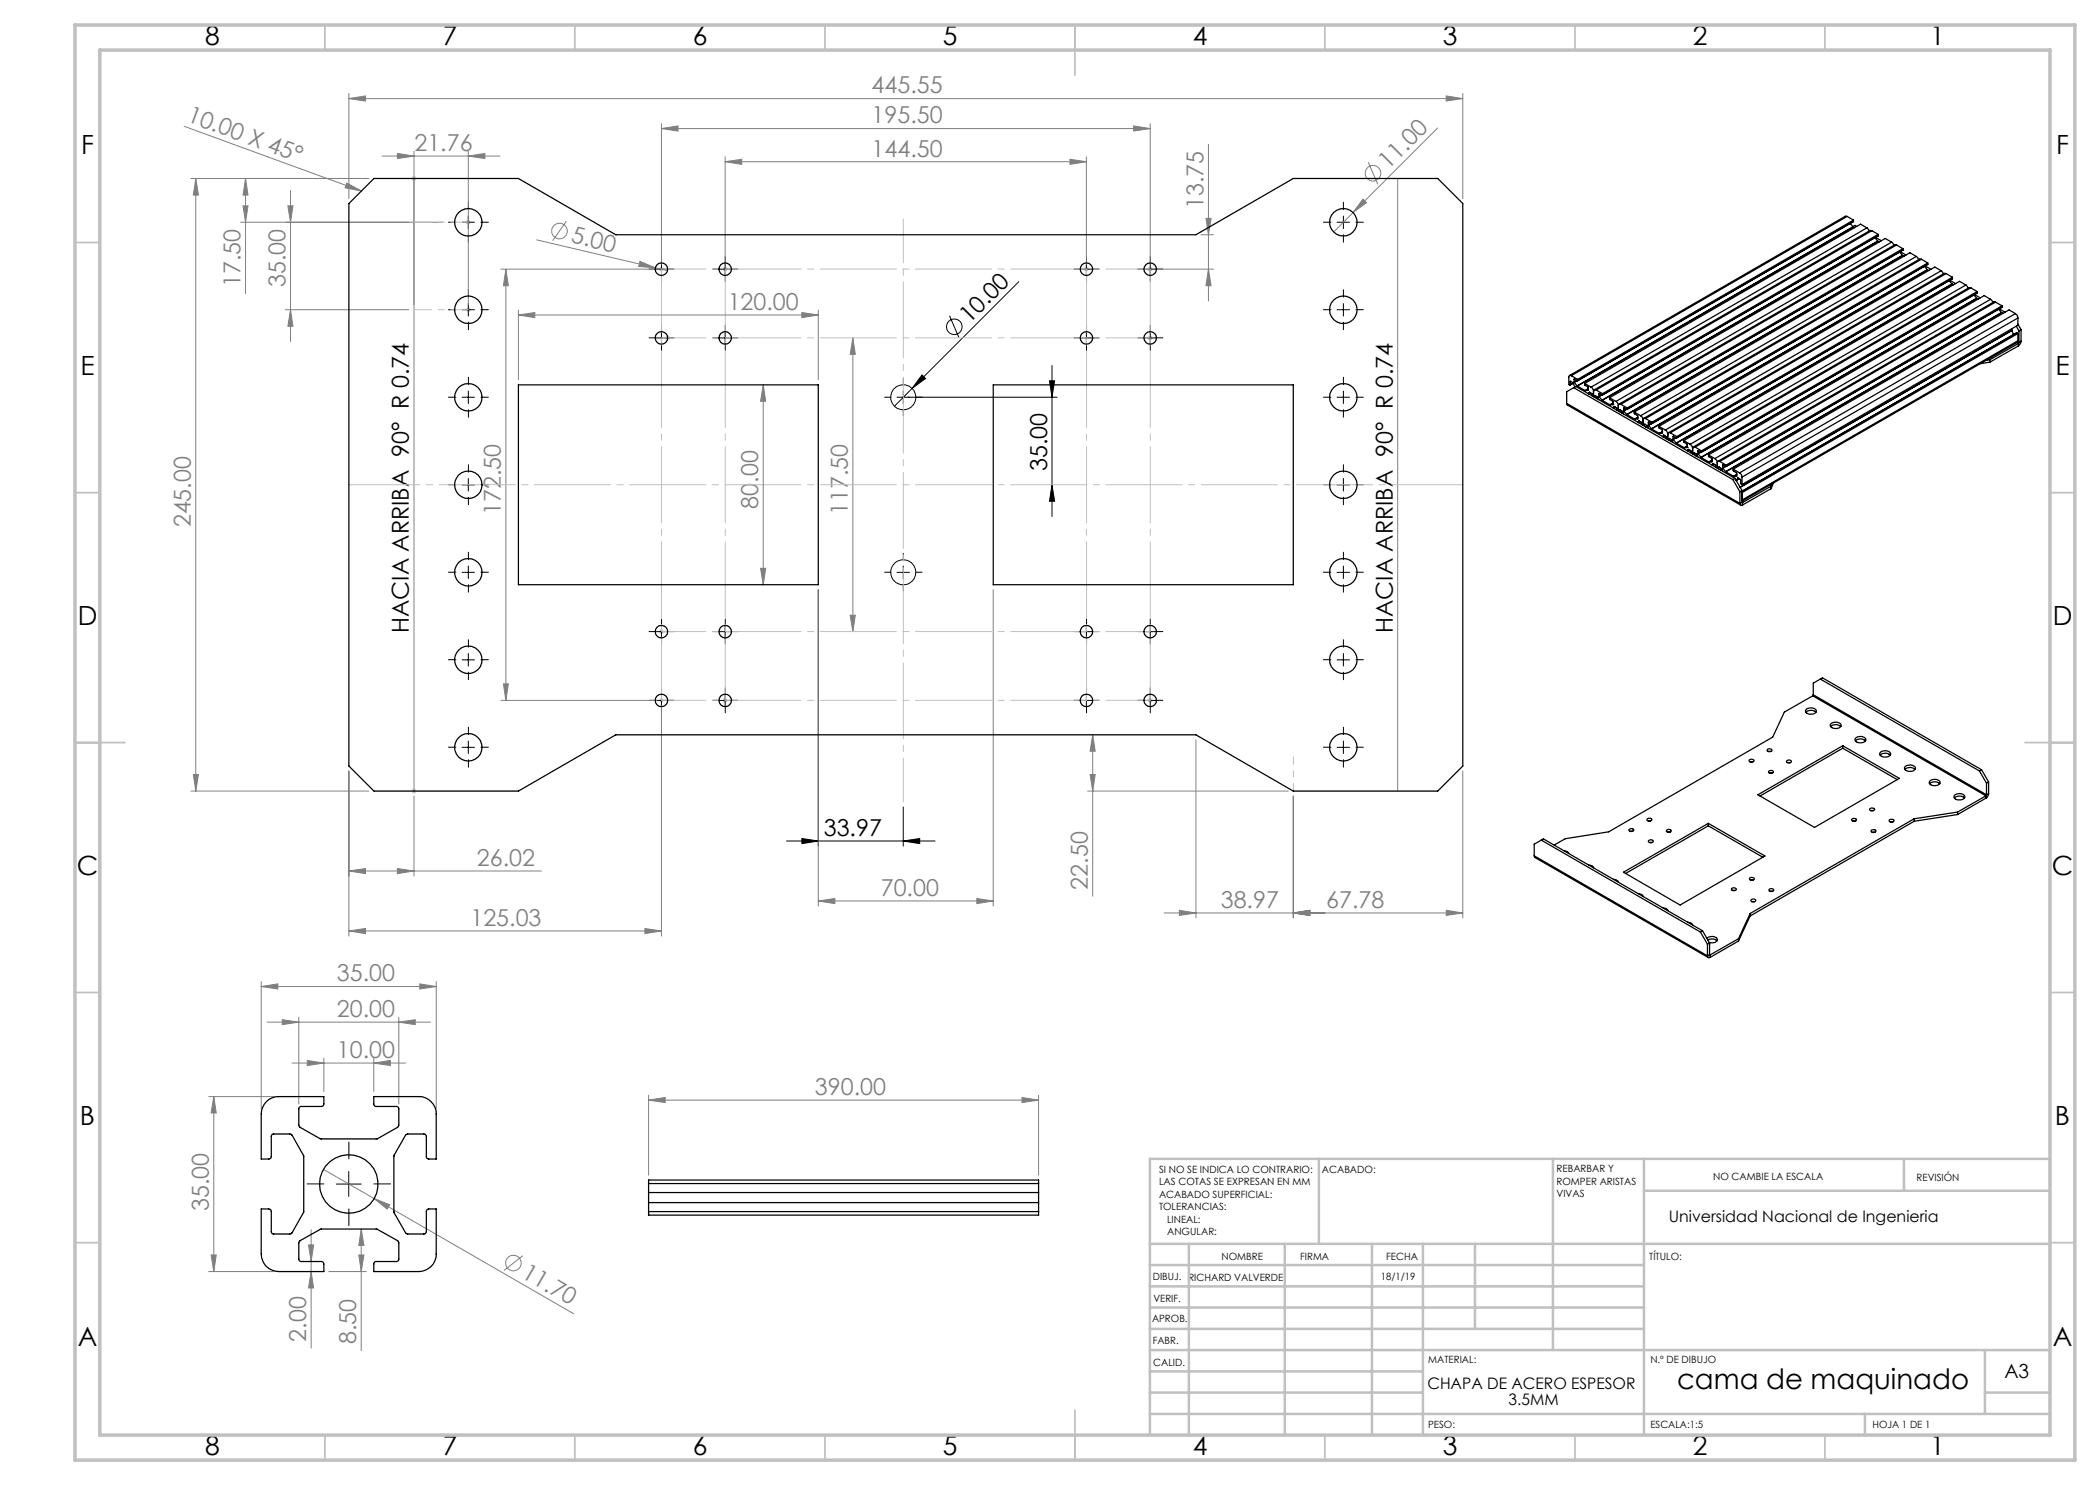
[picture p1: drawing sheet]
<svg xmlns="http://www.w3.org/2000/svg" width="420mm" height="297mm" viewBox="0 0 420 297" stroke-linecap="round" stroke-linejoin="round" font-family="sans-serif">
<g fill="none" stroke="#808080" stroke-width=".2">
<path d="M69.8 19.7l3.3-.5v1zM69.8 18.7v21M69.8 19.7h222.8M289.2 19.2l3.4 .5-3.4 .5zM292.6 18.7v21M36.8 25.3l35.5 12.9M38.2 35.7h35.6M39.2 35.7l.5 3.3h-1zM39.2 35.7v122.5M49.1 35.7l.5 3.3h-1zM49.1 35.7v23M58.1 38.1v30.2"/>
<path d="M69.4 36.6l2.9 1.6-3.3-.6zM76.4 31.2h23.6M79.5 30.7l3.3 .5-3.3 .5zM82.8 30.2v128M93.7 31.2l3.3-.5v1zM93.7 30.2v30.8M132.3 25.7l3.3-.5v1zM132.3 24.7v28.1M132.3 25.7h97.7M145 32.3l3.3-.4v1zM145 31.4v21.4M145 32.3h72.3"/>
<path d="M214 31.9l3.3 .4-3.3 .6zM217.3 31.4v21.4M226.7 25.2l3.3 .5-3.3 .5zM230 24.7v28.1M241.7 28.9v31.3M272.6 39.8l.7 .7-2.7 2zM273.6 32.5l2 4.4M279.5 35.7v122.5M287.5 25.6l-20.8 20.8M48.1 44.4h40.6M48.6 41.2h1l-.5 3.2zM57.6 41.2h1l-.5 3.2z"/>
<path d="M100.2 53.8h31.1M101.2 53.8l.5 3.3h-1zM101.2 53.8v86.3M107.4 48l23.7 5.5M113.3 44.2l-2.8 4M128 52.3l3.1 1.2-3.4-.2zM131.1 53.5l2.4 .6M231 53.8h11.7M240.2 47h2.5M241.2 43.7h1l-.5 3.3zM241.7 53.8l.5 3.3h-1zM57.1 61.9h24.7"/>
<path d="M58.1 61.9l.5 3.4h-1zM103.7 63l3.3-.5v1zM103.7 62v13.9M103.7 63h60M152.6 77v39.9M152.6 77l.5 3.3h-1zM160.4 62.5l3.3 .5-3.3 .5zM163.7 62v13.9M170.6 67.6l.5 3.3h-1.1zM170.6 67.6v58.7M152.1 113.7h1l-.5 3.2zM163.7 118v63.2"/>
<path d="M198.6 118v63.2M100.7 136.8h1l-.5 3.3zM170 123h1.1l-.5 3.3zM38.2 158.2h35.6M38.7 154.9h1l-.5 3.3zM69.8 154.2v33M82.8 159.2v16M100.2 140.1h31.1M132.3 141.1v46.1M217.5 158.2h40.2M218 154.9h1l-.5 3.3zM218.5 147l.5 3.2h-1z"/>
<path d="M218.5 147v32.2M239.2 148v35.6M258.7 159.2v24.4M292.6 154.2v29.4M69.8 174.2l3.3-.5v1zM69.8 174.2h38.5M79.5 173.7l3.3 .5-3.3 .5zM195.4 179.7l3.2 .5-3.2 .5zM52.2 197.3l3.4-.5v1zM52.2 196.3v25.5M52.2 197.3h35M69.8 186.2l3.3-.5v1z"/>
<path d="M69.8 186.2h62.5M84 196.8l3.2 .5-3.2 .5zM87.2 196.3v25.5M129 185.7l3.3 .5-3.3 .5zM163.7 180.2l3.3-.5v1zM163.7 180.2h34.9M232.8 182.6h59.8M235.9 182.1l3.3 .5-3.3 .5zM258.7 182.6l3.3-.5v1zM289.2 182.1l3.4 .5-3.4 .5zM41.7 219.3h13.1M42.8 219.3l.5 3.3h-1.1z"/>
<path d="M42.8 219.3v35M53.4 204.4h32.7M56.4 203.9l3.4 .5-3.4 .5zM58.4 212.6h22.7M59.8 203.4v17.4M61.5 212.1l3.3 .5-3.3 .5zM64.8 211.6v6.7M74.8 212.6l3.3-.5v1zM74.8 211.6v6.7M79.8 204.4l3.2-.5v1zM79.8 203.4v17.4M129.7 219v16"/>
<path d="M204.4 219.5l3.3 .5-3.3 .5zM207.7 219v16M64.7 233.9l10.1 5.8M74.8 239.7l3.1 1.2-.5 .9zM74.8 239.7l39.9 23M129.7 220l3.3-.5v1zM129.7 220h78M41.7 254.3h13.1M42.2 251h1.1l-.5 3.3zM61.7 249h1l-.5 3.3zM62.2 254.3l.5 3.3h-1zM62.2 246v23.6"/>
<path d="M65.8 254.3h7.5M71.8 251h1l-.6 3.3zM72.2 245.8v24.3M72.2 245.8l.6 3.3h-1zM104.6 251.1l-3.8 3"/>
<circle cx="274.6" cy="34.7" r="1.56"/>
<circle cx="111.9" cy="46.2" r="1.57"/>
<circle cx="102.7" cy="252.6" r="1.55"/>
</g>
<g fill="none" stroke="#000" stroke-width=".2">
<path d="M92.4 44.4h2.5M93.7 43.2v2.5M131.1 53.8h2.4M132.3 52.6v2.5M143.8 53.8h2.5M145 52.6v2.5M203.8 56.3l-21.4 21.4M216 53.8h2.5M217.3 52.6v2.5M228.8 53.8h2.5M230 52.6v2.5M267.4 44.4h2.5"/>
<path d="M268.7 43.2v2.5M92.4 79.4h2.5M92.4 61.9h2.5M93.7 60.7v2.5M93.7 78.2v2.5M131.1 67.6h2.4M132.3 66.3v2.5M143.8 67.6h2.5M145 66.3v2.5M180.7 78.2v2.5M182.4 77.7l-3.5 3.5M184.4 75l.7 .7-2.7 2z"/>
<path d="M189.9 63.1l1.9 4.5M209.9 76.2h1l-.5 3.2zM210.4 73.1v30.2M211.4 79.4h-32M216 67.6h2.5M217.3 66.3v2.5M228.8 67.6h2.5M230 66.3v2.5M267.4 79.4h2.5M267.4 61.9h2.5M268.7 60.7v2.5M268.7 78.2v2.5"/>
<path d="M92.4 97h2.5M93.7 95.7v2.5M210.4 97l.5 3.3h-1zM267.4 97h2.5M268.7 95.7v2.5M92.4 114.5h2.5M93.7 113.2v2.5M163.7 118v51.2M179.4 114.5h2.5M180.7 113.2v2.5M267.4 114.5h2.5M268.7 113.2v2.5"/>
<path d="M92.4 132h2.5M93.7 130.7v2.5M131.1 126.3h2.4M132.3 125.1v2.5M132.3 138.8v2.5M143.8 126.3h2.5M145 125.1v2.5M145 138.8v2.5M216 126.3h2.5M217.3 125.1v2.5M217.3 138.8v2.5M228.8 126.3h2.5"/>
<path d="M230 125.1v2.5M230 138.8v2.5M267.4 132h2.5M268.7 130.7v2.5M92.4 149.5h2.5M93.7 148.2v2.5M131.1 140.1h2.4M143.8 140.1h2.5M216 140.1h2.5M228.8 140.1h2.5M267.4 149.5h2.5M268.7 148.2v2.5"/>
<path d="M157.3 168.2h29.7M160.4 167.7l3.3 .5-3.3 .5zM180.7 168.2l3.2-.5v1zM180.7 161.4v7.8M67.3 236.8h4.9M69.7 234.3v5"/>
<circle cx="180.7" cy="79.4" r="2.5"/>
<circle cx="190.9" cy="65.4" r="1.56"/>
<circle cx="180.7" cy="114.5" r="2.5"/>
</g>
<g fill="none" stroke="#c0c0c0" stroke-width=".2">
<path d="M82.3 35.7h1M82.4 35.3l.7 .8M82.8 35.2v1M83.1 35.3l-.7 .8M93.2 44.4h1M93.3 44.1l.7 .7M93.7 44v1M94 44.1l-.7 .7M131.8 53.8h1M131.9 53.5l.7 .7M132.3 53.3v1M132.6 53.5l-.7 .7"/>
<path d="M144.5 53.8h1.1M144.7 53.5l.7 .7M145 53.3v1M145.4 53.5l-.7 .7M216.8 53.8h1M216.9 53.5l.7 .7M217.3 53.3v1M217.6 53.5l-.7 .7M229.6 53.8h.9M229.7 53.5l.7 .7M230 53.3v1M230.4 53.5l-.7 .7"/>
<path d="M93.2 61.9h1M93.3 61.6l.7 .7M93.7 61.5v1M94 61.6l-.7 .7M133 67.6h1.1M133.2 67.2l.7 .7M133.5 67.1v1M133.9 67.2l-.7 .7M229.6 67.6h.9M229.7 67.2l.7 .7M230 67.1v1M230.4 67.2l-.7 .7"/>
<path d="M131.8 126.3h1M131.9 139.7l.7 .7M131.9 126l.7 .7M132.3 125.8v1M132.3 139.6v1M132.6 139.7l-.7 .7M132.6 126l-.7 .7M144.7 139.7l.7 .7M145 139.6v1M145.4 139.7l-.7 .7M229.7 139.7l.7 .7M230 139.6v1"/>
<path d="M230.4 139.7l-.7 .7M82.3 158.2h1M82.4 157.9l.7 .7M82.8 157.7v1M83.1 157.9l-.7 .7M131.8 140.1h1M144.5 140.1h1.1M229.6 140.1h.9"/>
</g>
<g fill="none" stroke="#000" stroke-width=".2" stroke-dasharray="15.2 1.3 1.3 1.3">
<path d="M91.2 44.4h-1.5M93.7 41.9v-1.5M93.7 46.9v1.5M93.7 59.4v-1.5M96.2 44.4h1.5M131.1 53.8h-1.3M132.3 52.6v-1.3M132.3 55.1v1.2M133.6 53.8h1.2M143.8 53.8h-1.2M145.1 52.6v-1.3M145.1 55.1v1.2"/>
<path d="M146.3 53.8h1.3M216.1 53.8h-1.3M217.3 52.6v-1.3M217.3 55.1v1.2M218.6 53.8h1.2M228.8 53.8h-1.2M230.1 52.6v-1.3M230.1 55.1v1.2M231.3 53.8h1.3M266.2 44.4h-1.5M268.7 59.4v-1.5M268.7 41.9v-1.5"/>
<path d="M268.7 46.9v1.5M271.2 44.4h1.5M91.2 61.9h-1.5M91.2 79.4h-1.5M93.7 64.4v1.5M93.7 76.9v-1.5M96.2 61.9h1.5M96.2 79.4h1.5M131.1 67.6h-1.3M132.3 66.3v-1.2M132.3 68.8v1.3M133.6 67.6h1.2"/>
<path d="M143.8 67.6h-1.2M145.1 66.3v-1.2M145.1 68.8v1.3M146.3 67.6h1.3M178.2 79.4h-1.3M180.7 76.9v-1.2M183.2 79.4h1.2M216.1 67.6h-1.3M217.3 66.3v-1.2M217.3 68.8v1.3M218.6 67.6h1.2M228.8 67.6h-1.2"/>
<path d="M230.1 66.3v-1.2M230.1 68.8v1.3M231.3 67.6h1.3M266.2 79.4h-1.5M266.2 61.9h-1.5M268.7 76.9v-1.5M268.7 64.4v1.5M271.2 79.4h1.5M271.2 61.9h1.5M91.2 96.9h-1.5M93.7 81.9v1.5M93.7 94.4v-1.5"/>
<path d="M93.7 99.4v1.5M96.2 96.9h1.5M180.7 81.9v1.3M266.2 96.9h-1.5M268.7 94.4v-1.5M268.7 99.4v1.5M268.7 81.9v1.5M271.2 96.9h1.5M91.2 114.4h-1.5M93.7 111.9v-1.5M93.7 116.9v1.5M96.2 114.4h1.5"/>
<path d="M178.2 114.4h-1.3M180.7 111.9v-1.2M180.7 116.9v1.3M183.2 114.4h1.2M266.2 114.4h-1.5M268.7 111.9v-1.5M268.7 116.9v1.5M271.2 114.4h1.5M91.2 131.9h-1.5M93.7 129.4v-1.5M93.7 134.4v1.5M96.2 131.9h1.5"/>
<path d="M131.1 126.3h-1.3M132.3 138.8v-1.2M132.3 125.1v-1.3M132.3 127.6v1.2M133.6 126.3h1.2M143.8 126.3h-1.2M145.1 125.1v-1.3M145.1 127.6v1.2M145.1 138.8v-1.2M146.3 126.3h1.3M216.1 126.3h-1.3M217.3 138.8v-1.2"/>
<path d="M217.3 125.1v-1.3M217.3 127.6v1.2M218.6 126.3h1.2M228.8 126.3h-1.2M230.1 138.8v-1.2M230.1 125.1v-1.3M230.1 127.6v1.2M231.3 126.3h1.3M266.2 131.9h-1.5M268.7 129.4v-1.5M268.7 134.4v1.5M271.2 131.9h1.5"/>
<path d="M91.2 149.4h-1.5M93.7 146.9v-1.5M93.7 151.9v1.5M96.2 149.4h1.5M131.1 140.1h-1.3M132.3 141.3v1.3M133.6 140.1h1.2M143.8 140.1h-1.2M145.1 141.3v1.3M146.3 140.1h1.3M216.1 140.1h-1.3M217.3 141.3v1.3"/>
<path d="M218.6 140.1h1.2M228.8 140.1h-1.2M230.1 141.3v1.3M231.3 140.1h1.3M266.2 149.4h-1.5M268.7 146.9v-1.5M268.7 151.9v1.5M271.2 149.4h1.5M64.8 236.8h-3.4M69.8 231.8v-3.4M74.8 236.8h3.3M69.8 241.8v3.3"/>
</g>
<path d="M132.3 53.8h97.8M132.3 67.6h97.8M132.3 126.3h97.8M132.3 140.1h97.8" fill="none" stroke="#c0c0c0" stroke-width=".2" stroke-dasharray="15.2 1.3 1.3 1.3" stroke-dashoffset="6.4"/>
<path d="M132.3 53.8v86.3M145.1 53.8v86.3M217.3 53.8v86.3M230.1 140.1v-86.3" fill="none" stroke="#c0c0c0" stroke-width=".2" stroke-dasharray="15.2 1.3 1.3 1.3" stroke-dashoffset="2.6"/>
<path d="M180.7 43.8v116.6" fill="none" stroke="#c0c0c0" stroke-width=".2" stroke-dasharray="15.2 1.3 1.3 1.3" stroke-dashoffset="6.5"/>
<path d="M69.8 96.9h222.8" fill="none" stroke="#c0c0c0" stroke-width=".2" stroke-dasharray="15.2 1.3 1.3 1.3" stroke-dashoffset="1"/>
<path d="M93.7 44.4h-10.9M93.7 61.9h-10.9" fill="none" stroke="#c0c0c0" stroke-width=".2" stroke-dasharray="15.2 1.3 1.3 1.3" stroke-dashoffset="11.7"/>
<path d="M258.7 158.2v-6.8" fill="none" stroke="#c0c0c0" stroke-width=".2" stroke-dasharray="15.2 1.3 1.3 1.3" stroke-dashoffset="13.7"/>
<g fill="none" stroke="#c0c0c0" stroke-width=".35">
<path d="M65 5v5M115 5v5M165 5v5M215 5v10M265 5v5M315 5v5M365 5v5M15 48.5h5M410 48.5h5M15 98.5h5M410 98.5h5M15 148.5h10"/>
<path d="M405 148.5h10M15 198.5h5M410 198.5h5M15 248.5h5M410 248.5h5M65 287v5M115 287v5M165 287v5M215 282v10M265 287v5M315 287v5M365 287v5"/>
</g>
<g fill="none" stroke="#c0c0c0" stroke-width=".5">
<path d="M263.8 231.8v17M310.6 231.8v38.2M328.8 231.8v55.2M328.8 238.2h81.2M380.8 231.8v6.4M410 231.8h-180v55.2M230 248.8h180M230 257.3h98.8M230 253h98.8M237.8 248.8v38.2M257 248.8v38.2M274.4 248.8v38.2"/>
<path d="M284.6 248.8v38.2M295 248.8v17M230 265.8h98.8M230 261.5h98.8M230 278.5h54.6M230 274.3h54.6M230 270h180M397 278.5h13M397 270v12.8M230 282.8h180M373 282.8v4.2"/>
</g>
<path d="M15 5h400v287h-400zM20 10h390v277h-390z" fill="none" stroke="#c0c0c0" stroke-width=".7"/>
<g fill="#000">
<path d="M184.4 75l.7 .7-2.7 2z"/>
<path d="M209.9 76.2h1l-.5 3.2zM210.4 97l.5 3.3h-1z"/>
<path d="M160.4 167.7l3.3 .5-3.3 .5zM180.7 168.2l3.2-.5v1z"/>
</g>
<g fill="#808080">
<path d="M69.4 36.6l2.9 1.6-3.3-.6z"/>
<path d="M128 52.3l3.1 1.2-3.4-.2z"/>
<path d="M272.6 39.8l.7 .7-2.7 2z"/>
<path d="M74.8 239.7l3.1 1.2-.5 .9z"/>
<path d="M79.5 173.7l3.3 .5-3.3 .5zM69.8 174.2l3.3-.5v1zM93.7 31.2l3.3-.5v1zM79.5 30.7l3.3 .5-3.3 .5zM129 185.7l3.3 .5-3.3 .5zM69.8 186.2l3.3-.5v1z"/>
<path d="M132.3 25.7l3.3-.5v1zM226.7 25.2l3.3 .5-3.3 .5zM145 32.3l3.3-.4v1zM214 31.9l3.3 .4-3.3 .6zM235.9 182.1l3.3 .5-3.3 .5zM258.7 182.6l3.3-.5v1zM258.7 182.6l3.3-.5v1zM289.2 182.1l3.4 .5-3.4 .5z"/>
<path d="M58.1 61.9l.5 3.4h-1zM57.6 41.2h1l-.5 3.2zM241.7 53.8l.5 3.3h-1zM241.2 43.7h1l-.5 3.3z"/>
<path d="M101.2 53.8l.5 3.3h-1zM100.7 136.8h1l-.5 3.3zM170.6 67.6l.5 3.3h-1.1zM170 123h1.1l-.5 3.3zM49.1 35.7l.5 3.3h-1zM48.6 41.2h1l-.5 3.2z"/>
<path d="M69.8 19.7l3.3-.5v1zM289.2 19.2l3.4 .5-3.4 .5zM103.7 63l3.3-.5v1zM160.4 62.5l3.3 .5-3.3 .5zM163.7 180.2l3.3-.5v1zM195.4 179.7l3.2 .5-3.2 .5zM129.7 220l3.3-.5v1zM204.4 219.5l3.3 .5-3.3 .5z"/>
<path d="M56.4 203.9l3.4 .5-3.4 .5zM79.8 204.4l3.2-.5v1z"/>
<path d="M61.5 212.1l3.3 .5-3.3 .5zM74.8 212.6l3.3-.5v1z"/>
<path d="M42.8 219.3l.5 3.3h-1.1zM42.2 251h1.1l-.5 3.3zM61.7 249h1l-.5 3.3zM62.2 254.3l.5 3.3h-1z"/>
<path d="M39.2 35.7l.5 3.3h-1zM38.7 154.9h1l-.5 3.3zM152.6 77l.5 3.3h-1zM152.1 113.7h1l-.5 3.2zM218.5 147l.5 3.2h-1zM218 154.9h1l-.5 3.3z"/>
<path d="M71.8 251h1l-.6 3.3zM72.2 245.8l.6 3.3h-1z"/>
<path d="M52.2 197.3l3.4-.5v1zM84 196.8l3.2 .5-3.2 .5z"/>
</g>
<g fill="none" stroke="#000" stroke-width=".25">
<path d="M74.8 35.7h28.9l19.5 11.3h116l19.5-11.3h28.8l5.1 5v112.5l-5.1 5h-28.8l-19.5-11.2h-116l-19.5 11.2h-28.9l-5-5v-112.5zM369.4 43.3l-.3-.1-55.2 31.9M369.4 43.3l1.3 .7M369.4 43.3l-55.1 31.8M370 44.7l.6 .7M370.6 45.4h.1M370.6 45.4l-55.2 31.8M370.6 45.4l-55.1 31.8M370.6 45.4l.3 .1M370.7 44.3l-55.2 31.9M370.7 44.3l-55.2 31.8M370.7 44l-55.2 31.9"/>
<path d="M370.7 44v.3M371.3 45.3l-.3-.2-.4 .2M373.4 45.6l.4 .6M373.4 45.6l-55.2 31.8M373.4 45.6l-1.3-.8-55.2 31.9M374.4 46.1h-.4l-55.1 31.9M374.4 46.1l1.2 .8M374.4 46.1l-55.2 31.9M375 47.6l.5 .6M375.1 47.5l1.2 .7M375.5 48.2l.1 .1M375.5 48.2l-55.1 31.8"/>
<path d="M375.6 48.3l-55.2 31.8M375.6 48.3l.2 .1M375.6 47.1l-55.1 31.9M375.6 46.9l-55.1 31.8M375.6 46.9v.2M378.3 48.4l.5 .7M378.3 48.4l-1.3-.7-55.1 31.8M378.3 48.4l-55.1 31.9M379.3 49h-.3l-55.2 31.8M379.3 49l1.3 .7M379.3 49l-55.1 31.9M379.9 50.4l.6 .7"/>
<path d="M380 50.3l1.2 .7M380.5 51.1h.1M380.5 51.1l-55.2 31.8M380.5 51.1l-55.1 31.8M380.5 51.1l.3 .2M380.6 50l-55.2 31.9M380.6 50l-55.2 31.8M380.6 49.7l-55.2 31.9M380.6 49.7v.3M383.3 51.3l.5 .6M383.3 51.3l-1.3-.8-55.2 31.9M383.3 51.3l-55.2 31.8"/>
<path d="M384.3 51.9l-.4-.1-55.1 31.9M384.3 51.9l1.3 .7M384.3 51.9l-55.2 31.8M384.9 53.3l.5 .6M385 53.2l1.2 .7M385.4 53.9l.1 .1M385.4 53.9l-55.1 31.9M385.5 54l-55.2 31.8M385.5 54l.3 .1M385.6 52.8l-55.2 31.9M385.6 52.6l-55.2 31.9M385.6 52.6v.2"/>
<path d="M388.2 54.1l.5 .7M388.2 54.1l-55.1 31.9M388.2 54.1l-1.2-.7-55.2 31.9M389.2 54.7h-.3l-55.2 31.8M389.2 54.7l1.3 .8M389.2 54.7l-55.2 31.9M389.9 56.1l.5 .7M390 56.1l1.1 .6M390.4 56.8h.1M390.4 56.8l-55.2 31.8M390.4 56.8l-55.1 31.8M390.4 56.8l.3 .2"/>
<path d="M390.5 55.7l-55.2 31.9M390.5 55.5l-55.1 31.8M390.5 55.7l-55.1 31.9M390.5 55.5v.2M393.2 57l.4 .6M393.2 57l-55.2 31.9M393.2 57l-1.3-.7-55.1 31.8M394.2 57.6l-.4-.1-55.1 31.9M394.2 57.6l1.2 .7M394.2 57.6l-55.2 31.8M394.8 59l.5 .7M394.9 58.9l1.2 .7"/>
<path d="M395.3 59.7h.1M395.3 59.7l-55.1 31.8M395.4 59.7l-55.2 31.8M395.4 59.7l.2 .1M395.4 58.6l-55.1 31.8M395.4 58.3l-55.1 31.9M395.4 58.3v.3M398.1 59.9l.5 .6M398.1 59.9l-1.3-.8-55.1 31.9M398.1 59.9l-55.1 31.8M103.7 77h60v39.9h-60zM198.6 77h60.1v39.9h-60.1z"/>
<path d="M314 76.3v.7M314.1 76.3l.5 .3M314.1 76.3h-.1M314.3 75.1a.3 .3 0 0 0-.4 0 .3 .3 0 0 0-.1 .3v1.5l.2 .1M314.3 75.1l1.2 .8M314.6 76.7l-.6 .3M314.6 76.6l.4 .8M314.6 76.6l-.6 .4M314.7 77.5l-1.4 .8v2.4M314.7 77.5l31.9 18.4M314.7 77.5l.5-.2 31.8 18.4M314.8 76.4l.1 .1"/>
<path d="M314.8 75.9v.5M314.9 76.5l.5 .7M314.9 75.8l-.1 .1M314.9 75.8l.6 .4M315.3 76.1l-.5 .3M315.4 77.2h.1M315.5 77.2l1.5 .9M315.5 76.2l-.6 .3M315.5 76.1v.1M315.5 75.9v.2M316.9 76.7l.1 .3 .6 .4v.6M316.9 76.7l1.3 .7"/>
<path d="M317 78.1h.1M317.6 78.1h-.6M317.6 78.1h.1M317.6 78v.1M317.6 77.8l-.6 .3M317.6 77.7l-.6 .4M317.9 78.5l-.2 .2M317.9 78.5h.1M317.9 78.5l.5 .3v.4M318.1 78.6l-.3 .2M318.2 77.4l.4 .4 .1 .5M318.7 78.3v1"/>
<path d="M319 79.2v.3M319.1 79.1l.5 .4M319.1 79.1l-.1 .1M319.2 78a.33 .33 0 0 0-.3 0 .33 .33 0 0 0-.2 .3M319.2 78l1.3 .7M319.6 79.5l.2 .4M319.6 79.5l-.3 .2M319.6 79.6l-.2 .1M319.8 79.3h.1M319.8 78.7v.6M319.8 79.3l.6 .7M319.9 78.7h-.1"/>
<path d="M319.9 78.7l.5 .3M320.3 78.9l-.5 .4M320.4 79l-.6 .3M320.5 79h-.1M320.5 78.7v.3M321.9 79.5v.4l.7 .4v.6M321.9 79.5l1.3 .8M398 71.9l-.8 .2M398 71.9v.5M398 72.4l-1.9 .3M399.1 60.4h-.3l-55.2 31.8M399.1 60.4l-55.1 31.9"/>
<path d="M399.1 60.4l1.3 .8M399.7 61.8l.6 .7M399.8 61.8l1.2 .6M400.3 62.5h.1M400.3 62.5l-55.2 31.8M400.3 62.5l-55.1 31.9M400.3 62.5l.3 .2M400.4 61.4l-55.2 31.9M400.4 61.2l-55.2 31.8M400.4 61.2v.2M402.4 66.1l.3 .8M402.4 65.8v.3"/>
<path d="M402.4 66.1l-54.4 31.3M403.1 62.7l.3 .3 .2 .6M403.1 62.7l-55.2 31.9M403.1 62.7l-1.3-.7-55.2 31.8M403.3 65.2l.5 1M403.4 66.6l-55 31.6M403.4 66.6l.2 .1M403.4 68.5l.3 .2M403.4 66.6l-55 31.7M403.5 68.4l.3 .1M403.6 68.2l-.2 .3-55 31.7M403.6 64.8l.6 1.1"/>
<path d="M403.6 63.6l-55.2 31.8M403.6 63.6v1.4l-55.2 31.9M403.6 66.7v1.5M403.6 68.2l-55.2 31.8M403.6 66.7l-55.2 31.8M403.7 68.7l-5.7 3.2M403.7 68.7v.5M403.7 69.2l-5.7 3.2M403.8 68.5l-.1 .2M403.8 66.2v2.3M404.2 68.3l-.2 .6-.3 .3M404.2 65.9l-.4 .3"/>
<path d="M404.2 68.3l-.4 .2M404.2 65.9v2.4M313.3 80.7l.1 .3 34.8 20M313.3 80.7l34.7 20M320.4 80v.1M320.4 80.1l1.6 .9M322 81h.1M322.6 80.9h.1M322.6 80.9l-.6 .1M322.6 80.6l-.6 .4M322.8 81.3l-.2 .3M322.8 81.3h.1"/>
<path d="M322.9 81.3l.5 .3v.5M322.9 81.3h-.1M323.1 81.5l-.4 .2M323.2 80.3l.3 .3 .2 .5M323.7 81.1v1.1M324 82.1v.3M324 82a.96 .96 0 0 1 .7 .8M324 82v.1M324.2 80.9a.3 .3 0 0 0-.4-.1 .3 .3 0 0 0-.1 .3M324.2 80.9l1.2 .7M324.2 82.5l.4-.1-.3 .1M324.6 82.4l-.3 .2"/>
<path d="M324.7 82.1l.1 .1M324.7 81.6v.5M324.8 82.2l.5 .7M324.8 81.6h-.1M324.8 81.6l.6 .3M325.3 81.8l-.6 .3M325.3 82.9h.1M325.3 81.9l-.5 .3M325.4 82.9l1.5 .9M325.4 81.8v.1M325.4 81.6v.2M326.8 82.4l.1 .4 .7 .4-.1 .6"/>
<path d="M326.8 82.4l1.3 .7M326.9 83.8l.1 .1M327.5 83.8l-.5 .1M327.5 83.8h.1M327.6 83.5l-.6 .4M327.6 83.5l-.7 .3M327.7 84.2l.6 .3v.4M327.7 84.2l-.1 .3M327.8 84.2h-.1M328 84.3l-.3 .2M328.1 83.1l.4 .4 .1 .5M328.6 84v1.1"/>
<path d="M328.9 84.9v.3M329 84.8l.5 .4M329 84.8l-.1 .1M329.1 83.7a.3 .3 0 0 0-.3 0 .3 .3 0 0 0-.2 .3M329.1 83.7l1.3 .8M329.5 85.2l-.3 .2M329.5 85.2l.2 .5M329.5 85.3l-.3 .1M329.5 85.3l-.2 .1M329.7 85v.1M329.7 84.5v.5M329.7 85.1l.6 .7"/>
<path d="M329.7 84.4v.1M329.7 84.4l.6 .3M330.2 84.7l-.5 .3M330.3 85.8h.1M330.3 85.8l1.6 .9M330.3 84.7l-.6 .4M330.4 84.7h-.1M330.4 84.5v.2M331.8 85.3v.2l.7 .5v.6M331.8 85.3l1.3 .7M331.9 86.7h.1M332.5 86.6l-.6 .1"/>
<path d="M332.5 86.6h.1M332.5 86.4l-.6 .3M332.5 86.3l-.6 .4M332.7 87.1l.6 .2v.5M332.7 87.1l-.2 .2M332.7 87v.1M333 87.2l-.4 .2M333.1 86l.3 .4 .2 .5M333.6 86.9v1M333.8 87.8v.3M333.9 87.7l.5 .3M333.9 87.7l-.1 .1"/>
<path d="M334 86.6a.31 .31 0 0 0-.3-.1 .31 .31 0 0 0-.1 .4M334 86.6l1.4 .7M334.2 88.3l.2-.2-.2 .2M334.4 88l.2 .5M334.4 88l-.3 .2M334.5 88.2l-.2 .1M334.6 87.8v.1M334.6 87.3v.5M334.6 87.9l.6 .7M334.7 87.3h-.1M334.7 87.3l.6 .3M335.1 87.5l-.5 .3"/>
<path d="M335.2 88.6h.1M335.2 87.6l-.6 .3M335.3 88.6l1.5 .9M335.4 87.6h-.1M335.4 87.3v.3M336.8 88.1v.3l.7 .5-.1 .6M336.8 88.1l1.2 .8M336.8 89.5l.1 .1M337.4 89.5h.1M337.4 89.5l-.5 .1M337.5 89.2l-.6 .4M337.6 89.9l-.1 .3"/>
<path d="M337.7 89.9h-.1M337.7 89.9l.5 .3v.4M338 90l-.4 .2M338 88.9l.4 .3 .1 .5M338.5 89.7v1.1M338.8 90.6v.3M338.9 90.6l.5 .3M338.9 90.6h-.1M339 89.4a.3 .3 0 0 0-.3 0 .3 .3 0 0 0-.2 .3M339 89.4l1.3 .8M339.4 90.9l.1 .5M339.4 90.9l-.3 .2"/>
<path d="M339.4 91l-.2 .2M339.6 90.7v.1M339.6 90.2v.5M339.6 90.8l.6 .7M339.7 90.1l-.1 .1M339.7 90.1l.5 .3M340.1 90.4l-.5 .3M340.2 91.5h.1M340.2 90.4l-.6 .4M340.2 91.5l1.6 .9M340.3 90.4h-.1M340.3 90.2v.2"/>
<path d="M341.7 91v.3l.7 .5v.6M341.7 91l1.3 .7M341.8 92.4h.1M341.8 92.4l.6-.3-.6 .3M342.4 92.4h-.6M342.4 92.4h.1M342.6 92.8l.5 .2 .1 .5M342.6 92.8l-.2 .2M342.6 92.7v.1M342.9 92.9l-.4 .2M343 91.7l.3 .4 .2 .5M343.5 92.6v1"/>
<path d="M343.7 93.5v.3M343.8 93.4l.5 .4M343.8 93.4l-.1 .1M344 92.3a.3 .3 0 0 0-.4-.1 .3 .3 0 0 0-.1 .4M344 92.3l1.2 .7M344.1 94l.3-.2-.3 .2M344.3 93.8l-.2 .2M344.3 93.8l.2 .4M344.3 93.8l-.3 .1M344.5 93.6h.1M344.5 93v.6M344.6 93.6l.5 .7"/>
<path d="M344.6 93h-.1M344.6 93l.6 .3M345.1 93.2l-.6 .4M345.1 94.3l.1 .1M345.2 94.4l1.5 .8M345.2 93.3l-.6 .3M345.2 93.3h.1M345.2 93v.3M346.6 95.9l1.4 2.5M346.6 93.8l.1 .4 .6 .4v.6M346.6 93.8l1.3 .8M346.7 95.2v.1"/>
<path d="M347 95.7l-.4 .2M347 95.7l1.4 2.4M347.3 95.2l-.6 .1M347.3 95.2h.1M347.3 94.9l-.6 .4M347.3 94.9l-.6 .3M347.6 95.6l.5 .3v.8l.3 .2M347.6 95.6l-.4 .5M347.6 95.6h.1M347.8 95.7l-.6 .4M347.9 94.6l.4 .3 .1 .5M348 98.4v2.3"/>
<path d="M348.4 98.1l-.4 .3M348.4 95.4v1.5M348.4 98.1v2.4M354.2 97.3l-5.7 3.2M354.2 97.3v.5M354.2 97.8l-5.7 3.2M354.4 96.8l-.2 .5M354.7 96.6l-.5 1.2M348 100.7a.33 .33 0 0 0 .1 .3 .33 .33 0 0 0 .4 0M348.4 100.5h.1M348.4 100.5l-.4 .2M348.5 100.5v.5"/>
<path d="M362.5 139.2l-5.6 3.2-2.4 5-32.8 19-8.6 1.3-2.3 1.3M362.5 139.2l34.7 20M362.7 139l-.2 .2M362.7 139l34.6 20M364.1 135.8l-1.4 .8v2.4M364.1 135.8l31.8 18.4M364.1 135.8l.4-.2 31.8 18.3M349.9 151.9a.46 .46 0 0 1 .6-.1 .46 .46 0 0 1 .2 .5 .54 .54 0 0 1-.9-.3zM350 152.4h.6M351.6 159l16.9-9.8 11.4 6.5-17 9.8zM353.5 149.9a.49 .49 0 0 1 .6-.2 .49 .49 0 0 1 .3 .5 .53 .53 0 0 1-.6 .2 .53 .53 0 0 1-.4-.4zM353.7 150.3h.5"/>
<path d="M353.8 154.2a.48 .48 0 0 1 .5-.2 .48 .48 0 0 1 .3 .5 .51 .51 0 0 1-.5 .2 .51 .51 0 0 1-.4-.4zM353.9 154.6h.6M357.4 152.1a.48 .48 0 0 1 .5-.1 .48 .48 0 0 1 .3 .4 .52 .52 0 0 1-.5 .2 .52 .52 0 0 1-.4-.4zM357.5 152.5h.6M361.2 142.4a1.49 1.49 0 0 1 2 0M361.3 141.8a1.39 1.39 0 0 1 2 .4 1.25 1.25 0 0 1-2.2 0zM366.1 145.3a1.61 1.61 0 0 1 2.1 0M366.3 144.7a1.39 1.39 0 0 1 1.9 .3 1.24 1.24 0 0 1-2.2 .1zM368.5 149.2v.4M368.5 149.6l-16.5 9.6M368.5 149.6l10.9 6.3M371.1 148.2a1.49 1.49 0 0 1 2 0"/>
<path d="M371.2 147.5a1.34 1.34 0 0 1 2 .4 1.03 1.03 0 0 1-1.4 .7 .6 .6 0 0 1-.7-.4 .6 .6 0 0 1 .1-.7zM376 151a1.49 1.49 0 0 1 2 0M376.2 150.4a1.39 1.39 0 0 1 1.9 .3 1.27 1.27 0 0 1-2.2 .1zM381 153.9a1.54 1.54 0 0 1 2 0M381.1 153.2a1.39 1.39 0 0 1 2 .4 1.24 1.24 0 0 1-2.2 .1zM385.9 156.7a1.63 1.63 0 0 1 2 0M385.9 156.2a1.36 1.36 0 0 1 2.1 .3 1.13 1.13 0 0 1-1.6 .6l-.5-.4zM390.9 159.1a1.4 1.4 0 0 1 2.1 .2 1.27 1.27 0 0 1-2.2 .1zM390.9 159.6a1.49 1.49 0 0 1 2 0M395.9 154.2l1.4 2.4M396.3 153.9l-.4 .3M396.3 153.9l1.4 2.5"/>
<path d="M397.2 159.2l-5.7 3.2M397.2 159.2v.4M397.2 159.6l-5.7 3.3M397.3 159l-.1 .2M397.3 156.6v2.4M397.7 158.7l-.2 .7-.3 .2M397.7 156.4l-.4 .2M397.7 158.7l-.4 .3M397.7 156.4v2.3M306.8 171.2l.2 .3 34.7 20M306.8 171.2l34.7 20M308.3 168l-1.5 .8v2.4"/>
<path d="M308.3 168l31.8 18.4M308.3 168l.4-.2 31.8 18.4M312.8 170.1l.7 .3 .3 .3M317.7 173l.7 .2 .3 .4M322.7 175.9l.7 .2 .3 .3M324.7 174.4l17-9.7 11.3 6.5-17 9.8zM325.8 165.9a.52 .52 0 0 1 .6-.2 .52 .52 0 0 1 .3 .4 .51 .51 0 0 1-.5 .2 .51 .51 0 0 1-.4-.4zM326 166.3h.5M327.7 178.7l.6 .2 .3 .4M329.4 163.8a.52 .52 0 0 1 .6-.2 .52 .52 0 0 1 .3 .4 .51 .51 0 0 1-.5 .2 .51 .51 0 0 1-.4-.4zM329.6 164.2h.5M329.7 168.1a.52 .52 0 0 1 .5-.1 .52 .52 0 0 1 .4 .3 .49 .49 0 0 1-.5 .3 .49 .49 0 0 1-.4-.5z"/>
<path d="M329.9 168.5h.5M333.3 166a.49 .49 0 0 1 .6-.1 .49 .49 0 0 1 .3 .4 .54 .54 0 0 1-.9-.2zM333.5 166.4h.5M341.7 164.7v.5M341.7 165.2l-16.6 9.5M341.7 165.2l10.9 6.2M346.4 177.7a.46 .46 0 0 1 .5-.2 .46 .46 0 0 1 .3 .5 .54 .54 0 0 1-.9-.2zM346.5 178.1h.5M349.9 175.7a.6 .6 0 0 1 1 .1 .55 .55 0 0 1-.6 .3 .55 .55 0 0 1-.4-.4zM350.1 176h.5M350.3 179.9a.45 .45 0 0 1 .5-.1 .45 .45 0 0 1 .3 .4 .49 .49 0 0 1-.5 .2 .49 .49 0 0 1-.4-.4zM353.9 177.8a.48 .48 0 0 1 .5-.1 .48 .48 0 0 1 .3 .4 .51 .51 0 0 1-.5 .2 .51 .51 0 0 1-.4-.4z"/>
<path d="M354 178.3h.5M370.4 163.8a.54 .54 0 0 1 .9 .3 .6 .6 0 0 1-1-.2zM370.6 164.2h.5M374 161.7a.54 .54 0 0 1 .9 .3 .51 .51 0 0 1-.5 .2 .51 .51 0 0 1-.4-.5zM374.2 162.1h.5M374.4 166l.5-.1 .2 .2a.44 .44 0 0 1-.4 .4 .44 .44 0 0 1-.4-.4zM374.4 166.5h.6M377.9 164a.52 .52 0 0 1 .5-.2 .52 .52 0 0 1 .4 .4 .49 .49 0 0 1-.6 .2 .49 .49 0 0 1-.3-.4zM378 164.4h.6M382.8 163.8l-32.8 18.9M382.8 163.8v.4M382.8 164.2l-32.8 19"/>
<path d="M391.5 162.4l-8.7 1.4M391.5 162.4v.5M391.5 162.9l-8.7 1.3M332.6 181.6l.7 .2 .3 .3M337.5 184.4l.7 .2 .3 .4M340.1 186.4l1.4 2.4M340.5 186.2l-.4 .2M340.5 186.2l1.4 2.4M341.4 187.7a1.4 1.4 0 0 1 2.1 .2 1.11 1.11 0 0 1-1.6 .6M341.5 191.2a.33 .33 0 0 0 .1 .3 .33 .33 0 0 0 .4 0M341.5 188.8v2.4M341.6 188a1.58 1.58 0 0 1 1.8 .2"/>
<path d="M341.9 190.9l.1 .1M341.9 188.6l-.4 .2M341.9 190.9l-.4 .3M341.9 188.6v2.3M342 191v.5M347.7 187.7l-5.7 3.3M347.7 187.7v.5M347.7 188.2l-5.7 3.3M350 182.7l-2.3 5M350 182.7v.5M350 183.2l-2.3 5M350.4 180.3h.5"/>
<path d="M53.3 220.3a3.4 3.4 0 0 1 2.5-1h9v1.5l-.3 .5h-4.4l-.3 .4v3.4l.1 .2 4.2 2.5h11.3l4.3-2.5 .1-3.6-.5-.4-4.3-.1-.2-.3v-1.6h8.9a3.5 3.5 0 0 1 3.5 3.5v9h-1.5l-.4-.2v-4.4l-.5-.4-3.6 .1-2.4 4.2v11.4l2.4 4.2 .2 .1h3.4l.5-.4v-4.3l.5-.3h1.4v9a3.5 3.5 0 0 1-3.5 3.5h-8.9v-1.6l.2-.3 4.3-.1 .5-.4-.1-3.6-4.3-2.5h-11.3l-4.2 2.5-.1 .2v3.4l.3 .4h4.4l.3 .5v1.5h-9a3.5 3.5 0 0 1-3.6-3.5v-9h1.6l.4 .3 .1 4.3 .3 .4h3.5l.2-.1 2.4-4.2v-11.4l-2.4-4.2-3.7-.1-.3 .4-.1 4.4-.3 .2h-1.7v-9a3.7 3.7 0 0 1 1.1-2.5zM129.7 236.7v-.7h78v.7M129.7 236.7v5.6M129.7 236.7h78M129.7 238.5h78M207.7 236.7v5.6M129.7 242.3v.7h78v-.7M129.7 240.5h78M129.7 242.3h78"/>
<circle cx="93.7" cy="44.5" r="2.75"/>
<circle cx="132.3" cy="53.8" r="1.24"/>
<circle cx="145" cy="53.8" r="1.25"/>
<circle cx="217.3" cy="53.8" r="1.26"/>
<circle cx="230" cy="53.8" r="1.25"/>
<circle cx="268.7" cy="44.5" r="2.75"/>
<circle cx="93.7" cy="62" r="2.75"/>
<circle cx="93.7" cy="79.5" r="2.75"/>
<circle cx="132.3" cy="67.6" r="1.24"/>
<circle cx="145" cy="67.6" r="1.25"/>
<circle cx="217.3" cy="67.6" r="1.26"/>
<circle cx="230" cy="67.6" r="1.25"/>
<circle cx="268.7" cy="79.5" r="2.75"/>
<circle cx="268.7" cy="62" r="2.75"/>
<circle cx="93.7" cy="97" r="2.75"/>
<circle cx="268.7" cy="97" r="2.75"/>
<circle cx="93.7" cy="114.5" r="2.75"/>
<circle cx="268.7" cy="114.5" r="2.75"/>
<circle cx="93.7" cy="132" r="2.75"/>
<circle cx="132.3" cy="126.3" r="1.25"/>
<circle cx="145" cy="126.3" r="1.26"/>
<circle cx="217.3" cy="126.3" r="1.25"/>
<circle cx="230" cy="126.3" r="1.26"/>
<circle cx="268.7" cy="132" r="2.75"/>
<circle cx="93.7" cy="149.5" r="2.75"/>
<circle cx="132.3" cy="140.1" r="1.25"/>
<circle cx="145" cy="140.1" r="1.26"/>
<circle cx="217.3" cy="140.1" r="1.25"/>
<circle cx="230" cy="140.1" r="1.26"/>
<circle cx="268.7" cy="149.5" r="2.75"/>
<circle cx="69.8" cy="236.8" r="5.8"/>
</g>
<text font-size="5.6" x="335.4" y="277.9">cama de maquinado</text>
<g font-size="5.3">
<text x="41" y="9">8</text>
<text x="88.5" y="9">7</text>
<text x="138.5" y="9">6</text>
<text x="188.5" y="9">5</text>
<text x="238.5" y="9">4</text>
<text x="288.5" y="9">3</text>
<text x="338.5" y="9">2</text>
<text x="386" y="9">1</text>
<text x="16.2" y="30.8">F</text>
<text x="411.2" y="30.8">F</text>
<text x="16.1" y="75">E</text>
<text x="411.1" y="75">E</text>
<text x="15.5" y="125">D</text>
<text x="410.5" y="125">D</text>
<text x="15.4" y="175">C</text>
<text x="410.4" y="175">C</text>
<text x="16" y="225">B</text>
<text x="411" y="225">B</text>
<text x="15.5" y="269.3">A</text>
<text x="410.5" y="269.3">A</text>
<text x="41" y="291">8</text>
<text x="88.5" y="291">7</text>
<text x="138.5" y="291">6</text>
<text x="188.5" y="291">5</text>
<text x="238.5" y="291">4</text>
<text x="288.5" y="291">3</text>
<text x="338.5" y="291">2</text>
<text x="386" y="291">1</text>
</g>
<g font-size="4.7" fill="#808080">
<text x="174.3" y="18.7">445.55</text>
<text x="37.2" y="24.3" transform="rotate(20 37.2 24.3)">10.00 X 45°</text>
<text x="174.3" y="24.7">195.50</text>
<text x="82.9" y="30.2">21.76</text>
<text x="174.3" y="31.3">144.50</text>
<text x="277.6" y="34" transform="rotate(-45 277.6 34)">11.00</text>
<text x="240.7" y="41.8" transform="rotate(-90 240.7 41.8)">13.75</text>
<text x="114" y="48.4" transform="rotate(13 114 48.4)">5.00</text>
<text x="48.1" y="57.4" transform="rotate(-90 48.1 57.4)">17.50</text>
<text x="57.1" y="57.4" transform="rotate(-90 57.1 57.4)">35.00</text>
<text x="145.5" y="62">120.00</text>
<text x="151.6" y="101.7" transform="rotate(-90 151.6 101.7)">80.00</text>
<text x="38.2" y="105.5" transform="rotate(-90 38.2 105.5)">245.00</text>
<text x="100.2" y="103" transform="rotate(-90 100.2 103)">172.50</text>
<text x="169.6" y="103" transform="rotate(-90 169.6 103)">117.50</text>
<text x="95.4" y="173.2">26.02</text>
<text x="176.2" y="179.2">70.00</text>
<text x="217.5" y="177.9" transform="rotate(-90 217.5 177.9)">22.50</text>
<text x="94.1" y="185.2">125.03</text>
<text x="244.2" y="181.5">38.97</text>
<text x="265.3" y="181.5">67.78</text>
<text x="67.4" y="196.3">35.00</text>
<text x="67.4" y="203.4">20.00</text>
<text x="67.4" y="211.6">10.00</text>
<text x="163" y="219">390.00</text>
<text x="41.7" y="242.2" transform="rotate(-90 41.7 242.2)">35.00</text>
<text x="104.1" y="255.4" transform="rotate(30 104.1 255.4)">11.70</text>
<text x="61.2" y="268.3" transform="rotate(-90 61.2 268.3)">2.00</text>
<text x="71.3" y="268.8" transform="rotate(-90 71.3 268.8)">8.50</text>
</g>
<g font-size="4.7">
<text x="193.9" y="64.7" transform="rotate(-45 193.9 64.7)">10.00</text>
<text x="209.4" y="94.3" transform="rotate(-90 209.4 94.3)">35.00</text>
<text x="81.8" y="126.6" transform="rotate(-90 81.8 126.6)">HACIA ARRIBA 90° R 0.74</text>
<text x="278.5" y="126.6" transform="rotate(-90 278.5 126.6)">HACIA ARRIBA 90° R 0.74</text>
<text x="164.8" y="167.2">33.97</text>
</g>
<text font-size="3.9" x="400.9" y="275.5">A3</text>
<g font-size="3.2">
<text x="333.8" y="244.3">Universidad Nacional de Ingenieria</text>
<text x="285.5" y="277.9">CHAPA DE ACERO ESPESOR</text>
<text x="301.7" y="281">3.5MM</text>
</g>
<g font-size="2">
<text x="231.8" y="234.6">SI NO SE INDICA LO CONTRARIO:</text>
<text x="231.8" y="237.1">LAS COTAS SE EXPRESAN EN MM</text>
<text x="231.8" y="239.6">ACABADO SUPERFICIAL:</text>
<text x="264.4" y="234.6">ACABADO:</text>
<text x="311.3" y="234.5">REBARBAR Y</text>
<text x="311.3" y="237">ROMPER ARISTAS</text>
<text x="311.3" y="239.5">VIVAS</text>
<text x="342.6" y="236">NO CAMBIE LA ESCALA</text>
<text x="383.3" y="236.2">REVISIÓN</text>
<text x="231.8" y="242.1">TOLERANCIAS:</text>
<text x="233.4" y="244.6">LINEAL:</text>
<text x="233.4" y="247.1">ANGULAR:</text>
<text x="244.3" y="252">NOMBRE</text>
<text x="260" y="251.9">FIRMA</text>
<text x="277.2" y="251.9">FECHA</text>
<text x="329.9" y="251.9">TÍTULO:</text>
<text x="230.6" y="256.1">DIBUJ.</text>
<text x="237.7" y="256.1">RICHARD VALVERDE</text>
<text x="276.2" y="255.9">18/1/19</text>
<text x="230.7" y="260.3">VERIF.</text>
<text x="230.4" y="264.4">APROB.</text>
<text x="230.5" y="268.8">FABR.</text>
<text x="230.7" y="273.1">CALID.</text>
<text x="285.6" y="272.5">MATERIAL:</text>
<text x="330.1" y="272.5">N.º DE DIBUJO</text>
<text x="285.6" y="285.5">PESO:</text>
<text x="330.1" y="285.6">ESCALA:1:5</text>
<text x="374.5" y="285.6">HOJA 1 DE 1</text>
</g>
</svg>
